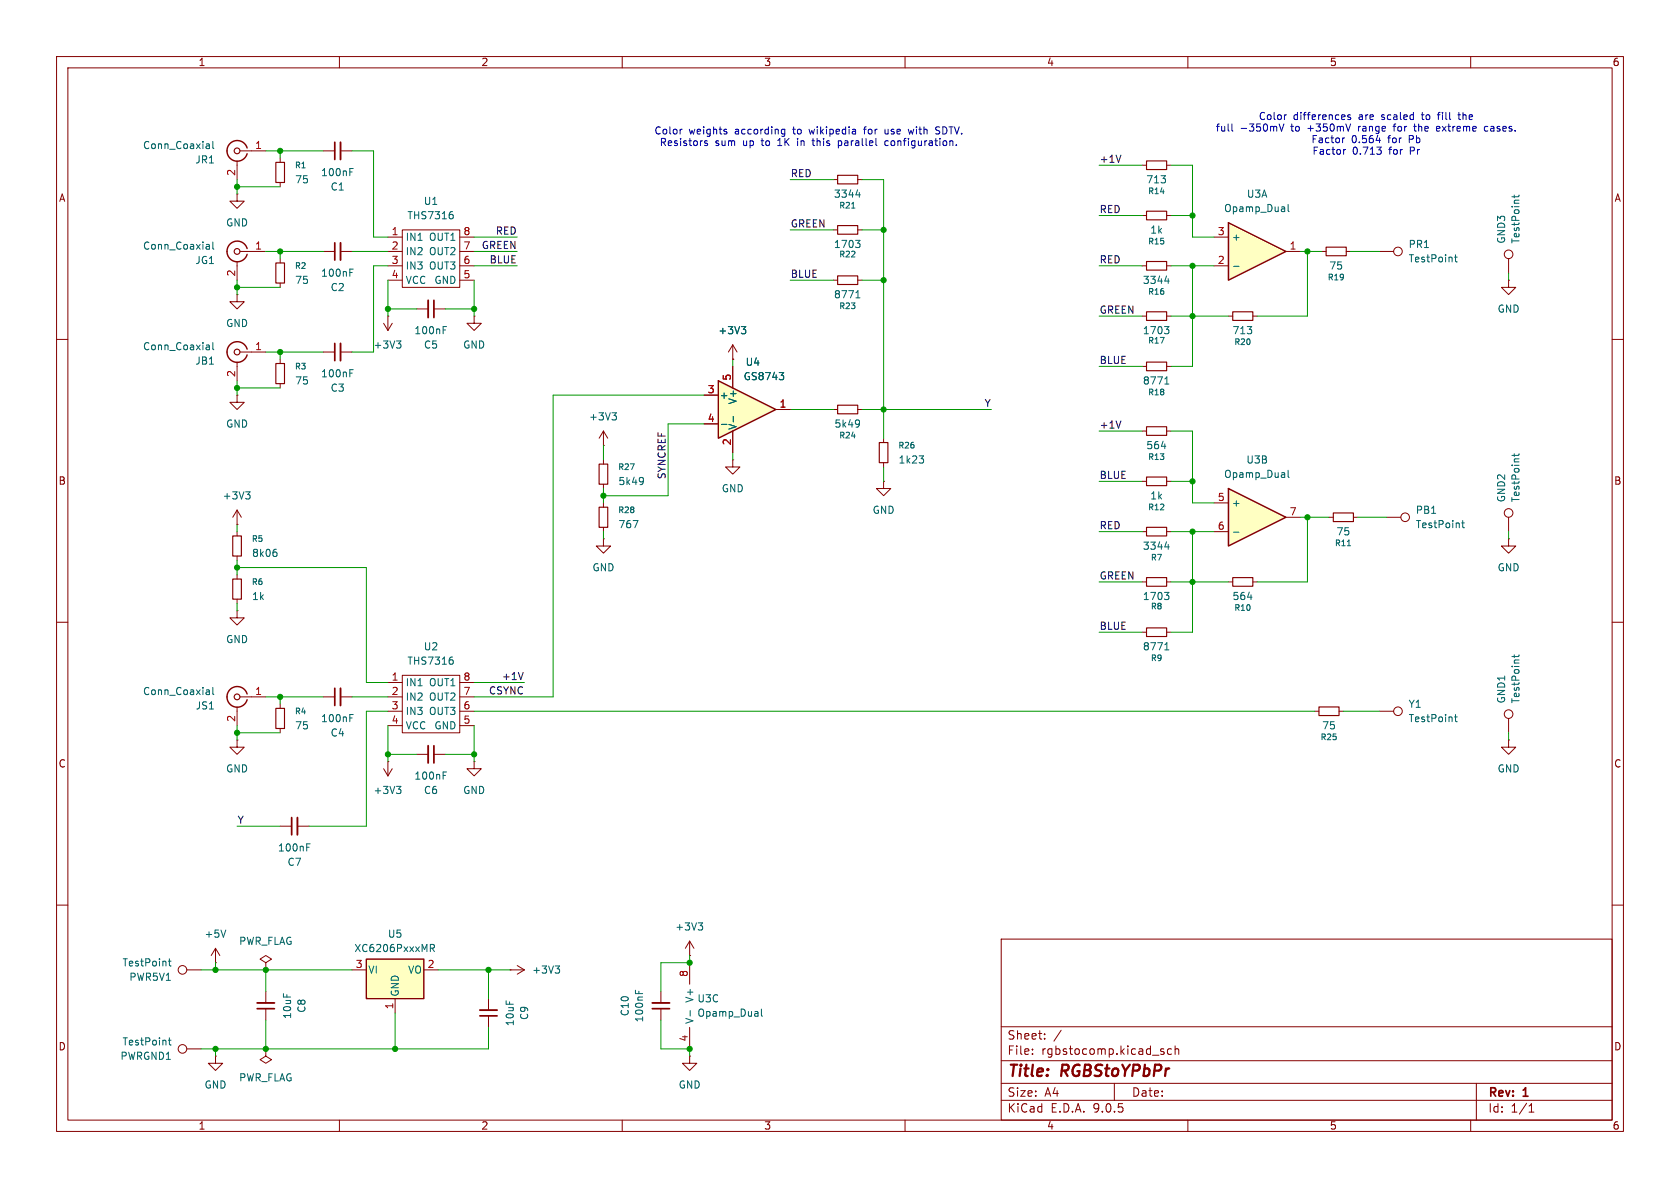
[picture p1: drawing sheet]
<svg xmlns="http://www.w3.org/2000/svg" width="297mm" height="210mm" viewBox="0 0 297 210" stroke-linecap="round" stroke-linejoin="round" font-family="sans-serif">
<g fill="none" stroke="#840000" stroke-width=".18">
<path d="M10 10h277v190h-277zM12 12h273v186h-273zM60 10v2M110 10v2M160 10v2M210 10v2M260 10v2M41.9 34.3v1.3h1.3l-1.3 1.2-1.3-1.2h1.3M41.9 34.3h.1M41.9 28.4v3.4M42.4 26.7h4.6M49.5 27.9v.8"/>
<path d="M49.5 32.3v.7M57.1 26.7h2.1M60.2 26.7h2M41.9 52.1v1.2h1.3l-1.3 1.3-1.3-1.3h1.3M41.9 52.1h.1M41.9 46.2v3.3M42.4 44.5h4.6M67.8 57.2l.8 1.2M68.6 55.9h.1M68.6 41.9h2.5M68.6 44.5h2.5M68.6 47h2.5"/>
<path d="M68.6 49.5h2.5M68.6 55.9v2.5M69.3 57.2l-.7 1.2M71.1 40.6h10.2v10.2h-10.2zM81.3 41.9h2.5M81.3 44.5h2.5M81.3 47h2.5M81.3 49.5h2.5M83.8 55.9v1.3h1.3l-1.3 1.2-1.3-1.2h1.3M83.8 55.9h.1M266.7 49.5v1.3h1.3l-1.3 1.3-1.3-1.3h1.3M266.7 49.5h.1"/>
<path d="M266.7 45.7v2.6M10 60h2M41.9 69.9v1.2h1.3l-1.3 1.3-1.3-1.3h1.3M41.9 69.9h.1M41.9 64v3.3M42.4 62.2h4.6M49.5 63.5v.8M49.5 67.8v.8M57.1 62.2h2.1M60.2 62.2h2M106.7 78.7h.1M106.7 76.2l-.8 1.3"/>
<path d="M106.7 76.2l.7 1.3M106.7 76.2v2.5M285 60h2M41.9 92.7h.1M41.9 90.2v2.5M41.9 94v.7M41.9 98.3v.8M41.9 90.2l-.8 1.2M41.9 90.2l.8 1.2M10 110h2M41.9 108v1.2h1.3l-1.3 1.3-1.3-1.3h1.3M41.9 108h.1"/>
<path d="M41.9 101.6v.8M41.9 105.9v.8M71.1 119.4h10.2v10.1h-10.2zM285 110h2M41.9 130.8v1.3h1.3l-1.3 1.3-1.3-1.3h1.3M41.9 130.8h.1M41.9 125v3.3M42.4 123.2h4.6M49.5 124.5v.7M49.5 128.8v.7M57.1 123.2h2.1M60.2 123.2h2"/>
<path d="M68.6 123.2h2.5M68.6 120.7h2.5M68.6 125.7h2.5M68.6 128.3h2.5M73.7 133.4h2M76.7 133.4h2M81.3 123.2h2.5M81.3 120.7h2.5M81.3 125.7h2.5M81.3 128.3h2.5M83.8 134.6v1.3h1.3l-1.3 1.3-1.3-1.3h1.3M83.8 134.6h.1"/>
<path d="M49.5 146.1h2.1M52.6 146.1h2M10 160h2M33 171.5h2.6M38.1 170.2h.1M38.1 167.6l-.8 1.3M38.1 167.6l.8 1.3M38.1 167.6v2.6M47 175.3v2M47 178.3v2M121.9 168.9h.1M121.9 166.4l-.7 1.2"/>
<path d="M121.9 166.4l.8 1.2M121.9 166.4v2.5M121.9 170.2v3.8M177 166h108v32h-108zM285 160h2M33 185.4h2.6M60 198v2M110 198v2M121.9 181.6v3.8M160 198v2M177 194.5h108M177 191.5h108"/>
<path d="M177 187.5h108M177 181.5h108M182.5 186.3v.1M182.5 185.5v.1M184.7 183.6v.1M184.7 182.8v.1M187.6 182.1l-1.3 2M197 191.5v3M205.4 185.9l.3 .1 .1 .2-.2 .2h-.3M205.4 185.4l.3 .1M207.1 185.5l-.4-.1-.3 .3v.4l.1 .2h.6M207.7 185.5l.3-.1 .3 .1 .1 .9"/>
<path d="M207.7 184.9v1.5M210 198v2M260 198v2M261 191.5v6.5M270.3 196.6h.9M270.3 195.5l.4-.4v1.5"/>
<circle cx="266.7" cy="45" r=".76"/>
<circle cx="32.3" cy="171.4" r=".76"/>
<circle cx="32.3" cy="185.4" r=".76"/>
</g>
<path d="M59.2 25.1v3.1M59.2 60.7v3.1M59.2 121.7v3M76.7 131.8v3.1M51.6 144.5v3.1M45.5 178.3h3" fill="none" stroke="#840000" stroke-width=".3"/>
<path d="M60.2 25.1v3.1M60.2 60.7v3.1M60.2 121.7v3M75.7 131.8v3.1M52.6 144.5v3.1M45.5 177.3h3" fill="none" stroke="#840000" stroke-width=".33"/>
<g fill="none" stroke="#006464" stroke-width=".18">
<path d="M36.6 25.4l.4 .1v.8M37 26.2l-.4 .1M37 25.7l-.4 .1M37.6 25v1.1l.2 .2M61.8 30.4h.5M61.8 29.8h.6M79.8 37.4h.2M79.9 37.9l.2 .2v.3l-.2 .3M267.7 34.5v.5M268.5 34.5l-.1 .3h-1.1M36.6 43.2l.4 .1v.8M37 44l-.4 .1"/>
<path d="M37 43.5l-.4 .1M37.6 42.8v1.1l.2 .2M36.6 61h.4v.8M37 61.8h-.4M37 61.3h-.4M37.6 60.6v1.1l.2 .1M61.8 66h.5M61.8 65.3h.6M70.1 60.3h.8l-.4 .5M70.6 60.8l.3 .2v.3l-.3 .2M108.2 73h.8l-.4 .5M108.7 73.5l.3 .2v.3l-.3 .2"/>
<path d="M43.4 86.9h.8l-.4 .5M44 87.4l.2 .3v.3l-.2 .2M48.6 97.1h.3M48.7 97.6l.3 .2v.3l-.3 .3M79.8 116.1h.2M79.9 116.6l.2 .3v.3l-.2 .2M36.6 121.9l.4 .1v.8M37 122.7l-.4 .1M37 122.2l-.4 .1M37.6 121.5v1.1l.2 .2M61.8 126.9h.5M61.8 126.3h.6"/>
<path d="M78.3 137.1h.5M78.3 136.5h.6M54.2 149.8h.4M54.2 149.2h.6M29.8 169.9h.4M29.9 169.5v1.1l.3 .2M39.9 164.4l-.4 1.3M122 178.6v1M123.4 163.1h.8l-.4 .5M124 163.6l.2 .3v.3l-.2 .2M134.6 178.4v1.1l.2 .1M29.8 183.9h.4"/>
<path d="M29.9 183.5v1l.3 .2"/>
</g>
<g fill="none" stroke="#840000" stroke-width=".2">
<path d="M48.8 28.7h1.5v3.6h-1.5zM48.8 64.3h1.5v3.5h-1.5zM41.1 94.7h1.6v3.6h-1.6zM41.1 102.4h1.6v3.5h-1.6zM48.8 125.2h1.5v3.6h-1.5z"/>
<circle cx="41.9" cy="26.7" r=".51"/>
<circle cx="41.9" cy="44.5" r=".51"/>
<circle cx="41.9" cy="62.2" r=".51"/>
<circle cx="41.9" cy="123.2" r=".51"/>
</g>
<path d="M43.7 26.2a1.81 1.81 0 0 0-2.8-1 1.81 1.81 0 0 0 0 2.9 1.81 1.81 0 0 0 2.8-.9M43.7 43.9a1.81 1.81 0 0 0-2.8-.9 1.81 1.81 0 0 0 0 2.9 1.81 1.81 0 0 0 2.8-.9M43.7 61.7a1.81 1.81 0 0 0-2.8-.9 1.81 1.81 0 0 0 0 2.9 1.81 1.81 0 0 0 2.8-1M43.7 122.7a1.81 1.81 0 0 0-2.8-1 1.81 1.81 0 0 0 0 3 1.81 1.81 0 0 0 2.8-1" fill="none" stroke="#840000" stroke-width=".25"/>
<path d="M64.8 169.5h10.1v7h-10.1z" fill="#ffffc2"/>
<path d="M64.8 169.5h10.1v7h-10.1z" fill="none" stroke="#840000" stroke-width=".25"/>
<g fill="none" stroke="#840000" stroke-width=".18">
<path d="M147.3 31.8h.8M151.6 31.8h.8M49.5 45.7v.8M49.5 50v.8M57.1 44.5h2.1M60.2 44.5h2M73.7 54.6h2M76.7 54.6h2M147.3 40.6h.8M147.3 49.5h.8M151.6 40.6h.8M151.6 49.5h.8"/>
<path d="M129.5 63.5h.1M129.5 61l-.7 1.2M129.5 61l.8 1.2M129.5 61v2.5M156.2 77.5v.7M106.7 95.3v1.2h1.2l-1.2 1.3-1.3-1.3h1.3M106.7 95.3h.1M106.7 81.3v.7M106.7 85.6v.8M106.7 88.9v.8M106.7 93.2v.8M129.5 81.3v1.3h1.3l-1.3 1.2-1.2-1.2h1.2"/>
<path d="M129.5 81.3h.1M156.2 81.8v.8M67.8 135.9l.8 1.3M68.6 134.6h.1M68.6 134.6v2.6M69.3 135.9l-.7 1.3M47 170.2l1-.7-1-.6-1 .6 1 .7v1.3M47 171.5h.1M62.2 171.5h2.6M69.8 176.5v2.6M74.9 171.5h2.6M86.4 176.5v2.1"/>
<path d="M86.4 179.6v2M90.2 171.5h.1M90.2 171.5h2.5M91.4 170.7l1.3 .8M92.7 171.5l-1.3 .7M116.8 175.3v2M116.8 178.3v2M38.1 186.7v1.3h1.3l-1.3 1.2-1.3-1.2h1.3M38.1 186.7h.1M47 185.4v1.3l1 .6-1 .7-1-.7 1-.6M47 185.4h.1M121.9 186.7v1.3h1.3l-1.3 1.2-1.3-1.2h1.3"/>
<path d="M121.9 186.7h.1"/>
</g>
<g fill="none" stroke="#006464" stroke-width=".18">
<path d="M150.6 36.8h.5M151.3 34.4h.8M151.9 34v.9M61.8 48.2h.5M61.8 47.6h.6M78.3 58.3h.5M78.3 57.7h.6M131.1 57.7h.7l-.4 .5M131.6 58.2l.2 .3v.3l-.2 .2M151.3 42.5h.7l-.4 .5M151.3 52.6h.7M151.4 51.7l.3-.3v1.2"/>
<path d="M151.8 43l.2 .2v.3l-.2 .3M111.9 92h.9l-.6 1.3M113.5 84.4l.2 .1a1.07 1.07 0 0 1-.1 1M113.7 84.9l-.2 .3M162.5 80.6h.8l-.4 .5M163 81.1l.3 .2v.3l-.3 .3M70.1 139h.8l-.4 .5M70.6 139.5l.3 .2v.3l-.3 .3M76.1 167.6h.6l.1-.2-.1-.3-.6-.2v1.3M76.4 167.6l.4 .6M98.1 170.8h.8l-.4 .4M98.7 171.2l.2 .3v.3l-.2 .2"/>
<path d="M112.3 175v.6M112.9 175.2v.4"/>
</g>
<path d="M59.2 42.9v3.1M76.7 53.1v3M84.8 179.6h3.1M115.3 178.3h3.1" fill="none" stroke="#840000" stroke-width=".3"/>
<path d="M60.2 42.9v3.1M75.7 53.1v3M84.8 178.6h3.1M115.3 177.3h3.1" fill="none" stroke="#840000" stroke-width=".33"/>
<path d="M148.1 31h3.5v1.5h-3.5zM148.1 39.9h3.5v1.5h-3.5zM48.8 46.5h1.5v3.5h-1.5zM148.1 48.8h3.5v1.5h-3.5zM155.4 78.2h1.6v3.6h-1.6zM105.9 89.7h1.5v3.5h-1.5zM105.9 82h1.5v3.6h-1.5z" fill="none" stroke="#840000" stroke-width=".2"/>
<path d="M127 67.3l10.2 5.1-10.2 5.1z" fill="#ffffc2"/>
<path d="M127 67.3l10.2 5.1-10.2 5.1z" fill="none" stroke="#840000" stroke-width=".25"/>
<g fill="none" stroke="#840000" stroke-width=".18">
<path d="M124.5 69.9h2.5M124.5 74.9h2.5M129.5 64.8v3.8M129.5 76.2v3.8M137.2 72.4h2.5M147.3 72.4h.8M151.6 72.4h.8M234.9 91.4h.8M239.3 91.4h.7M217.2 102.9h.7M221.5 102.9h.7M232.4 125.7h.8"/>
<path d="M236.7 125.7h.8M243.8 125.7h2.6M266.7 130.8v1.3h1.3l-1.3 1.3-1.3-1.3h1.3M266.7 130.8h.1M266.7 127v2.5"/>
<circle cx="247.1" cy="125.7" r=".76"/>
<circle cx="266.7" cy="126.2" r=".76"/>
</g>
<path d="M127.5 75h1M129.6 73.6v1M137.8 65.9h.7l-.4 .4M138.3 66.3l.2 .3v.3l-.2 .2M151.7 74.2l.2 .2a1.07 1.07 0 0 1-.1 1M151.9 74.8l-.2 .2M238.2 96.5h.6M220.6 105.6h.7M267.7 115.8v.4M268.5 115.8l-.1 .3h-1.1M257.1 126.7h.5M257.3 126.3v1.1l.3 .2" fill="none" stroke="#006464" stroke-width=".18"/>
<path d="M148.1 71.6h3.5v1.6h-3.5zM235.7 90.7h3.6v1.5h-3.6zM217.9 102.1h3.6v1.5h-3.6zM233.2 125h3.5v1.5h-3.5z" fill="none" stroke="#840000" stroke-width=".2"/>
<path d="M217.2 86.4l10.1 5-10.1 5.1z" fill="#ffffc2"/>
<path d="M217.2 86.4l10.1 5-10.1 5.1z" fill="none" stroke="#840000" stroke-width=".25"/>
<g fill="none" stroke="#840000" stroke-width=".18">
<path d="M233.7 44.5h.7M238 44.5h.8M243.8 44.5h2.6M201.9 64.8h.8M201.9 76.2h.8M206.2 64.8h.8M206.2 76.2h.8M156.2 85.1v1.3h1.3l-1.3 1.2-1.3-1.2h1.3M156.2 85.1h.1M201.9 94h.8M201.9 85.1h.8M206.2 94h.8"/>
<path d="M206.2 85.1h.8M214.6 88.9h2.6M214.6 94h2.6M227.3 91.4h2.6M245.1 91.4h2.5M266.7 95.3v1.2h1.3l-1.3 1.3-1.3-1.3h1.3M266.7 95.3h.1M266.7 91.4v2.6M201.9 102.9h.8M201.9 111.8h.8M206.2 102.9h.8M206.2 111.8h.8"/>
<circle cx="247.1" cy="44.4" r=".76"/>
<circle cx="248.4" cy="91.4" r=".76"/>
<circle cx="266.7" cy="90.7" r=".76"/>
</g>
<g fill="none" stroke="#006464" stroke-width=".18">
<path d="M257.1 45.5h.5M257.3 45v1.1l.3 .2M205.3 78.9h.8M205.9 67.9h.7M206 66.9l.3-.3v1.3M205.9 96.7h.8M206.5 96.3v.8M218.1 94.1h.9M227.7 83.1v1.1l.2 .2M258.4 92.4h.5M258.6 92v1.1l.3 .2M267.7 80.2v.5"/>
<path d="M268.5 80.2l-.1 .3h-1.1M205.9 104.7h.7l-.4 .5M205.9 114.9h.7M206 113.9l.3-.3v1.3M206.4 105.2l.2 .2v.3l-.2 .3"/>
</g>
<path d="M234.4 43.7h3.6v1.5h-3.6zM202.7 64h3.5v1.5h-3.5zM202.7 75.4h3.5v1.6h-3.5zM202.7 84.3h3.5v1.6h-3.5zM202.7 93.2h3.5v1.5h-3.5zM202.7 102.1h3.5v1.5h-3.5zM202.7 111h3.5v1.5h-3.5z" fill="none" stroke="#840000" stroke-width=".2"/>
<path d="M217.2 39.4l10.1 5.1-10.1 5z" fill="#ffffc2"/>
<path d="M217.2 39.4l10.1 5.1-10.1 5z" fill="none" stroke="#840000" stroke-width=".25"/>
<g fill="none" stroke="#840000" stroke-width=".18">
<path d="M201.9 38.1h.8M201.9 29.2h.8M206.2 38.1h.8M206.2 29.2h.8M201.9 47h.8M201.9 55.9h.8M206.2 47h.8M206.2 55.9h.8M214.6 41.9h2.6M214.6 47h2.6M217.2 55.9h.7M221.5 55.9h.7"/>
<path d="M227.3 44.5h2.6M124.5 69.9h2.5M124.5 74.9h2.5M129.5 63.5h.1M129.5 64.8v3.8M129.5 76.2v3.8M137.2 72.4h2.5"/>
</g>
<path d="M227.7 36.1v1.1l.2 .2M131.1 57.7h.7l-.4 .5M131.6 58.2l.2 .3v.3l-.2 .2M205.9 57.7h.7l-.4 .5M205.9 49.7h.8M206.4 58.2l.2 .3v.3l-.2 .2M206.5 49.3v.8M218.1 47.1h.9M127.5 75h1M129.6 73.6v1M137.8 65.9h.7l-.4 .4M138.3 66.3l.2 .3v.3l-.2 .2" fill="none" stroke="#006464" stroke-width=".18"/>
<path d="M202.7 37.3h3.5v1.6h-3.5zM202.7 28.4h3.5v1.6h-3.5zM202.7 55.1h3.5v1.5h-3.5zM202.7 46.2h3.5v1.6h-3.5zM217.9 55.1h3.6v1.5h-3.6z" fill="none" stroke="#840000" stroke-width=".2"/>
<path d="M198.2 27.4l-.5 1.3M198.2 74.4l-.5 1.3M92.5 118.9l-.4 1.2" fill="none" stroke="#0f0f0f" stroke-width=".18"/>
<g fill="none" stroke="#009600" stroke-width=".18">
<path d="M41.9 31.8v2.5M41.9 33h7.6M47 26.7h10.1M49.5 26.7v1.2M62.2 26.7h3.8v15.2h2.6M139.7 31.8h7.6M152.4 31.8h3.8v45.7M194.3 38.1h7.6M194.3 29.2h7.6M207 29.2h3.8v12.7h3.8M207 38.1h3.8M41.9 49.5v2.6"/>
<path d="M41.9 50.8h7.6M47 44.5h10.1M49.5 44.5v1.2M62.2 44.5h6.4M68.6 47h-2.6v15.2h-3.8M68.6 49.5v6.4M68.6 54.6h5.1M78.7 54.6h5.1M83.8 49.5v6.4M83.8 44.5h7.6M83.8 41.9h7.6M83.8 47h7.6"/>
<path d="M139.7 40.6h7.6M139.7 49.5h7.6M152.4 40.6h3.8M152.4 49.5h3.8M194.3 47h7.6M194.3 55.9h7.6M207 47h7.6M207 55.9h10.2M210.8 47v17.8h-3.8M229.9 44.5h3.8M231.1 44.5v11.4h-8.9M238.8 44.5h5"/>
<path d="M266.7 48.3v1.2M41.9 67.3v2.6M41.9 68.6h7.6M47 62.2h10.1M49.5 62.2v1.3M106.7 78.7v2.6M124.5 69.9h-26.7v53.3h-14M124.5 74.9h-6.4v12.7h-11.4M129.5 63.5v1.3M139.7 72.4h7.6M152.4 72.4h22.9M194.3 76.2h7.6"/>
<path d="M194.3 64.8h7.6M207 76.2h3.8v12.7h3.8M41.9 92.7v1.3M41.9 99.1v2.5M106.7 86.4v2.5M106.7 94v1.3M129.5 80v1.3M156.2 82.6v2.5M194.3 94h7.6M194.3 85.1h7.6M207 94h7.6M207 85.1h3.8"/>
<path d="M210.8 94v17.8h-3.8M229.9 91.4h5M231.1 91.4v11.5h-8.9M240 91.4h5.1M266.7 94v1.3M41.9 100.3h22.9v20.4h3.8M41.9 106.7v1.3M194.3 102.9h7.6M194.3 111.8h7.6M207 102.9h10.2M41.9 129.5h7.6M41.9 128.3v2.5"/>
<path d="M47 123.2h10.1M49.5 123.2v1.3M62.2 123.2h6.4M68.6 133.4h5.1M68.6 128.3v6.3M68.6 125.7h-3.8v20.4h-10.2M78.7 133.4h5.1M83.8 128.3v6.3M83.8 120.7h8.9M83.8 125.7h148.6M237.5 125.7h6.3M266.7 129.5v1.3"/>
<path d="M41.9 146.1h7.6M35.6 171.5h26.6M38.1 170.2v1.3M47 171.5v3.8M69.8 179.1v6.3M77.5 171.5h12.7M86.4 171.5v5M121.9 168.9v1.3h-5.1v5.1M38.1 185.4v1.3M47 180.3v5.1M86.4 181.6v3.8h-50.8M116.8 180.3v5.1h5.1v1.3"/>
</g>
<g fill="none" stroke="#0000c2" stroke-width=".18">
<path d="M254.3 19.9v1.2M257.9 19.9v1.1l.3 .1M120.6 22.8l-.2 .1M124.6 24.9v.4l.4 .1 .1 .2-.2 .1h-.3M128.3 23.3l.2 .1-.2 .3M128.3 22.8l.2 .1M137.5 25.7h.7M138.2 23.6l.2 .1 .3-.1M138.7 22.9l-.3-.1-.2 .2M138.7 22.8v1.1l-.2 .2h-.3M141 24.9v.8M143.7 24.5v1.1l.3 .1"/>
<path d="M148.2 24.9v1.3M148.7 24.9v.1M148.7 25.6l-.1 .1h-.4M152.6 22.8h.5M152.9 22.5l-.1 1.2M156.5 22.8v.7l.3 .2M157 24.9h-.3l-.3 .2 .1 .6h.5M160.6 22.8l.2 .9 .3-.6 .2 .6M166.1 22.5l-.4-.1-.2 .1v.4l.5 .2 .1 .3-.2 .3-.5-.1M169.1 25.6v.1M217.8 21.9v1.1l.2 .2M226.1 21.9l.5 1.3 .4-1.3"/>
<path d="M227.4 20.3l-.2 .1M237.7 24.4l-.3 .2M237.9 26.4l-.4 .3M238.7 20.4l-.3-.1-.1 .2v.2l.4 .1v.3h-.4M238.8 21.9l-.5 1.3M243.3 24.8h.8M243.4 26h.8l-.4 .5M244.1 26.5l.1 .2-.1 .5M246.3 22.3h.5M246.5 22v1.2M249.9 22.3h.5M250.1 21.9v1.1l.3 .2"/>
<path d="M254.1 20.3h.5M254.5 22.4l-.4-.1-.1 .2v.6h.5M254.6 22.6l-.6 .2M257.7 20.3h.5M263 22.4l-.3-.1-.3 .3 .1 .5h.5"/>
</g>
<g fill="#009600" stroke="#009600" stroke-width=".18">
<circle cx="41.9" cy="129.5" r=".46"/>
<circle cx="41.9" cy="100.3" r=".46"/>
<circle cx="83.8" cy="133.4" r=".46"/>
<circle cx="49.5" cy="123.2" r=".46"/>
<circle cx="41.9" cy="68.6" r=".46"/>
<circle cx="47" cy="185.4" r=".46"/>
<circle cx="47" cy="171.5" r=".46"/>
<circle cx="38.1" cy="185.4" r=".46"/>
<circle cx="68.6" cy="133.4" r=".46"/>
<circle cx="38.1" cy="171.5" r=".46"/>
<circle cx="49.5" cy="44.5" r=".46"/>
<circle cx="41.9" cy="50.8" r=".46"/>
<circle cx="49.5" cy="62.2" r=".46"/>
<circle cx="49.5" cy="26.7" r=".46"/>
<circle cx="41.9" cy="33" r=".46"/>
<circle cx="121.9" cy="185.4" r=".46"/>
<circle cx="69.8" cy="185.4" r=".46"/>
<circle cx="121.9" cy="170.2" r=".46"/>
<circle cx="86.4" cy="171.5" r=".46"/>
<circle cx="68.6" cy="54.6" r=".46"/>
<circle cx="83.8" cy="54.6" r=".46"/>
<circle cx="156.2" cy="40.6" r=".46"/>
<circle cx="156.2" cy="49.5" r=".46"/>
<circle cx="106.7" cy="87.6" r=".46"/>
<circle cx="156.2" cy="72.4" r=".46"/>
<circle cx="210.8" cy="94" r=".46"/>
<circle cx="231.1" cy="91.4" r=".46"/>
<circle cx="210.8" cy="102.9" r=".46"/>
<circle cx="210.8" cy="85.1" r=".46"/>
<circle cx="231.1" cy="44.5" r=".46"/>
<circle cx="210.8" cy="55.9" r=".46"/>
<circle cx="210.8" cy="38.1" r=".46"/>
<circle cx="210.8" cy="47" r=".46"/>
</g>
<g font-size="2.8" fill="#840000">
<text x="178" y="190.9">Title:</text>
<text x="187.7" y="190.9">RGBStoYPbPr</text>
</g>
<g font-size="2.1" fill="#840000">
<text x="178" y="184">Sheet:</text>
<text x="178" y="186.7">File:</text>
<text x="184.1" y="186.7">rgbstocomp.kicad_sch</text>
<text x="178" y="196.9">KiCad</text>
<text x="178" y="194.1">Size:</text>
<text x="184.7" y="194.1">A4</text>
<text x="185.7" y="196.9">E.D.A.</text>
<text x="193.3" y="196.9">9.0.5</text>
<text x="200" y="194.1">Date:</text>
<text x="263" y="194.3">Rev:</text>
<text x="263" y="196.9">Id:</text>
<text x="267.1" y="196.9">1/1</text>
<text x="269.4" y="194.3">1</text>
</g>
<g font-size="1.8" fill="#840000">
<text x="35" y="11.9">1</text>
<text x="85" y="11.9">2</text>
<text x="135" y="11.9">3</text>
<text x="185" y="11.9">4</text>
<text x="235" y="11.9">5</text>
<text x="285" y="11.9">6</text>
<text x="10.3" y="35.9">A</text>
<text x="285.3" y="35.9">A</text>
<text x="10.3" y="85.9">B</text>
<text x="285.3" y="85.9">B</text>
<text x="10.3" y="135.9">C</text>
<text x="285.3" y="135.9">C</text>
<text x="10.3" y="185.9">D</text>
<text x="285.3" y="185.9">D</text>
<text x="35" y="199.9">1</text>
<text x="85" y="199.9">2</text>
<text x="135" y="199.9">3</text>
<text x="185" y="199.9">4</text>
<text x="235" y="199.9">5</text>
<text x="285" y="199.9">6</text>
</g>
<g font-size="1.8" fill="#0000c2">
<text x="115.6" y="24">Color</text>
<text x="121.8" y="24">weights</text>
<text x="130" y="24">according</text>
<text x="140.5" y="24">to</text>
<text x="143.6" y="24">wikipedia</text>
<text x="153.4" y="24">for</text>
<text x="157.3" y="24">use</text>
<text x="161.7" y="24">with</text>
<text x="166.7" y="24">SDTV.</text>
<text x="214.8" y="23.5">full</text>
<text x="219.2" y="23.5">-350mV</text>
<text x="222.4" y="21.4">Color</text>
<text x="228.4" y="23.5">to</text>
<text x="228.6" y="21.4">differences</text>
<text x="231.4" y="23.5">+350mV</text>
<text x="240.3" y="21.4">are</text>
<text x="240.6" y="23.5">range</text>
<text x="244.5" y="21.4">scaled</text>
<text x="247.1" y="23.5">for</text>
<text x="250.9" y="23.5">the</text>
<text x="251.9" y="21.4">to</text>
<text x="254.9" y="21.4">fill</text>
<text x="255" y="23.5">extreme</text>
<text x="258.7" y="21.4">the</text>
<text x="263.7" y="23.5">cases.</text>
<text x="116.5" y="26">Resistors</text>
<text x="126.4" y="26">sum</text>
<text x="131.5" y="26">up</text>
<text x="134.9" y="26">to</text>
<text x="138" y="26">1K</text>
<text x="141.6" y="26">in</text>
<text x="144.5" y="26">this</text>
<text x="149.2" y="26">parallel</text>
<text x="157.7" y="26">configuration.</text>
<text x="231.7" y="25.5">Factor</text>
<text x="231.9" y="27.6">Factor</text>
<text x="238.9" y="25.5">0.564</text>
<text x="239.1" y="27.6">0.713</text>
<text x="245.5" y="25.5">for</text>
<text x="245.7" y="27.6">for</text>
<text x="249.3" y="25.5">Pb</text>
<text x="249.5" y="27.6">Pr</text>
</g>
<g font-size="1.8" fill="#006464">
<text x="25.2" y="26.6">Conn_Coaxial</text>
<text x="34.4" y="29.1">JR1</text>
<text x="52.1" y="32.6">75</text>
<text x="56.7" y="31.3">100nF</text>
<text x="58.4" y="33.9">C1</text>
<text x="147.3" y="35.2">3344</text>
<text x="202.6" y="32.6">713</text>
<text x="220.3" y="35.2">U3A</text>
<text x="39.9" y="40.2">GND</text>
<text x="71.9" y="39">THS7316</text>
<text x="74.8" y="36.4">U1</text>
<text x="203.2" y="41.5">1k</text>
<text x="216.3" y="37.7">Opamp_Dual</text>
<text x="25.2" y="44.3">Conn_Coaxial</text>
<text x="34.4" y="46.9">JG1</text>
<text x="71.6" y="42.8">IN1</text>
<text x="71.6" y="45.3">IN2</text>
<text x="71.6" y="47.9">IN3</text>
<text x="75.7" y="42.8">OUT1</text>
<text x="75.7" y="45.3">OUT2</text>
<text x="75.7" y="47.9">OUT3</text>
<text x="147.3" y="44">1703</text>
<text x="217.7" y="42.8">+</text>
<text x="234.9" y="47.9">75</text>
<text x="248.9" y="44">PR1</text>
<text x="248.9" y="46.6">TestPoint</text>
<text x="266.3" y="43.2" transform="rotate(-90 266.3 43.2)">GND3</text>
<text x="268.8" y="43.2" transform="rotate(-90 268.8 43.2)">TestPoint</text>
<text x="52.1" y="50.4">75</text>
<text x="56.7" y="49.1">100nF</text>
<text x="58.4" y="51.7">C2</text>
<text x="71.6" y="50.4">VCC</text>
<text x="76.7" y="50.4">GND</text>
<text x="147.3" y="52.9">8771</text>
<text x="201.9" y="50.4">3344</text>
<text x="39.9" y="58">GND</text>
<text x="73.2" y="59.3">100nF</text>
<text x="126.9" y="59.3">+3V3</text>
<text x="201.9" y="59.3">1703</text>
<text x="217.8" y="59.3">713</text>
<text x="264.7" y="55.5">GND</text>
<text x="25.2" y="62.1">Conn_Coaxial</text>
<text x="34.4" y="64.7">JB1</text>
<text x="65.9" y="61.8">+3V3</text>
<text x="74.9" y="61.8">C5</text>
<text x="81.8" y="61.8">GND</text>
<text x="131.7" y="64.9">U4</text>
<text x="52.1" y="68.2">75</text>
<text x="56.7" y="66.9">100nF</text>
<text x="58.4" y="69.4">C3</text>
<text x="127.1" y="70.7">+</text>
<text x="130.4" y="71.6" transform="rotate(-90 130.4 71.6)">V+</text>
<text x="131.4" y="67.4">GS8743</text>
<text x="201.9" y="68.2">8771</text>
<text x="39.9" y="75.8">GND</text>
<text x="104" y="74.5">+3V3</text>
<text x="130.4" y="76.1" transform="rotate(-90 130.4 76.1)">V-</text>
<text x="147.4" y="75.8">5k49</text>
<text x="158.8" y="82.1">1k23</text>
<text x="202.6" y="79.6">564</text>
<text x="220.2" y="82.1">U3B</text>
<text x="39.3" y="88.5">+3V3</text>
<text x="109.2" y="86">5k49</text>
<text x="127.5" y="87.2">GND</text>
<text x="203.2" y="88.5">1k</text>
<text x="216.3" y="84.7">Opamp_Dual</text>
<text x="217.7" y="89.8">+</text>
<text x="266.3" y="88.9" transform="rotate(-90 266.3 88.9)">GND2</text>
<text x="268.8" y="88.9" transform="rotate(-90 268.8 88.9)">TestPoint</text>
<text x="109.2" y="93.6">767</text>
<text x="154.2" y="91">GND</text>
<text x="236.2" y="94.8">75</text>
<text x="250.2" y="91">PB1</text>
<text x="250.2" y="93.6">TestPoint</text>
<text x="44.5" y="98.7">8k06</text>
<text x="104.6" y="101.2">GND</text>
<text x="201.9" y="97.4">3344</text>
<text x="264.7" y="101.2">GND</text>
<text x="44.5" y="106.3">1k</text>
<text x="201.9" y="106.3">1703</text>
<text x="217.8" y="106.3">564</text>
<text x="39.9" y="113.9">GND</text>
<text x="71.9" y="117.7">THS7316</text>
<text x="74.8" y="115.2">U2</text>
<text x="201.9" y="115.2">8771</text>
<text x="25.2" y="123.1">Conn_Coaxial</text>
<text x="34.5" y="125.6">JS1</text>
<text x="71.6" y="121.5">IN1</text>
<text x="71.6" y="124.1">IN2</text>
<text x="75.7" y="121.5">OUT1</text>
<text x="75.7" y="124.1">OUT2</text>
<text x="248.9" y="125.3">Y1</text>
<text x="266.3" y="124.5" transform="rotate(-90 266.3 124.5)">GND1</text>
<text x="268.8" y="124.5" transform="rotate(-90 268.8 124.5)">TestPoint</text>
<text x="52.1" y="129.1">75</text>
<text x="56.7" y="127.9">100nF</text>
<text x="58.4" y="130.4">C4</text>
<text x="71.6" y="126.6">IN3</text>
<text x="71.6" y="129.1">VCC</text>
<text x="75.7" y="126.6">OUT3</text>
<text x="76.7" y="129.1">GND</text>
<text x="233.6" y="129.1">75</text>
<text x="248.9" y="127.9">TestPoint</text>
<text x="39.9" y="136.8">GND</text>
<text x="264.7" y="136.8">GND</text>
<text x="65.9" y="140.6">+3V3</text>
<text x="73.2" y="138">100nF</text>
<text x="74.9" y="140.6">C6</text>
<text x="81.8" y="140.6">GND</text>
<text x="49" y="150.7">100nF</text>
<text x="50.7" y="153.3">C7</text>
<text x="36.1" y="166">+5V</text>
<text x="42.2" y="167.2">PWR_FLAG</text>
<text x="68.5" y="166">U5</text>
<text x="119.3" y="164.7">+3V3</text>
<text x="21.6" y="171">TestPoint</text>
<text x="22.8" y="173.6">PWR5V1</text>
<text x="62.6" y="168.5">XC6206PxxxMR</text>
<text x="65" y="172.3">VI</text>
<text x="72.1" y="172.3">VO</text>
<text x="94" y="172.3">+3V3</text>
<text x="54.2" y="179.1" transform="rotate(-90 54.2 179.1)">C8</text>
<text x="70.7" y="176.3" transform="rotate(-90 70.7 176.3)">GND</text>
<text x="111.4" y="179.7" transform="rotate(-90 111.4 179.7)">C10</text>
<text x="122.8" y="177.4" transform="rotate(-90 122.8 177.4)">V+</text>
<text x="123.2" y="177.4">U3C</text>
<text x="123.2" y="179.9">Opamp_Dual</text>
<text x="21.6" y="185">TestPoint</text>
<text x="51.7" y="180.2" transform="rotate(-90 51.7 180.2)">10uF</text>
<text x="91" y="181.5" transform="rotate(-90 91 181.5)">10uF</text>
<text x="93.6" y="180.4" transform="rotate(-90 93.6 180.4)">C9</text>
<text x="113.9" y="180.8" transform="rotate(-90 113.9 180.8)">100nF</text>
<text x="122.8" y="181.1" transform="rotate(-90 122.8 181.1)">V-</text>
<text x="21.2" y="187.6">PWRGND1</text>
<text x="42.2" y="191.4">PWR_FLAG</text>
<text x="36.1" y="192.6">GND</text>
<text x="119.9" y="192.6">GND</text>
</g>
<g font-size="1.8" fill="#a90000">
<text x="45" y="26.4">1</text>
<text x="41.7" y="31.2" transform="rotate(-90 41.7 31.2)">2</text>
<text x="69.1" y="41.7">1</text>
<text x="81.8" y="41.7">8</text>
<text x="215.2" y="41.7">3</text>
<text x="45" y="44.2">1</text>
<text x="69.1" y="44.2">2</text>
<text x="69.1" y="46.7">3</text>
<text x="81.8" y="44.2">7</text>
<text x="81.8" y="46.7">6</text>
<text x="215.2" y="46.7">2</text>
<text x="227.9" y="44.2">1</text>
<text x="41.7" y="49" transform="rotate(-90 41.7 49)">2</text>
<text x="69.1" y="49.3">4</text>
<text x="81.8" y="49.3">5</text>
<text x="45" y="62">1</text>
<text x="41.7" y="66.7" transform="rotate(-90 41.7 66.7)">2</text>
<text x="125" y="69.6">3</text>
<text x="129.3" y="67.4" transform="rotate(-90 129.3 67.4)">5</text>
<text x="125" y="74.7">4</text>
<text x="137.7" y="72.1">1</text>
<text x="129.3" y="78.8" transform="rotate(-90 129.3 78.8)">2</text>
<text x="215.2" y="88.6">5</text>
<text x="215.2" y="93.7">6</text>
<text x="227.9" y="91.2">7</text>
<text x="45" y="122.9">1</text>
<text x="69.1" y="120.4">1</text>
<text x="69.1" y="122.9">2</text>
<text x="69.1" y="125.5">3</text>
<text x="81.8" y="120.4">8</text>
<text x="81.8" y="122.9">7</text>
<text x="81.8" y="125.5">6</text>
<text x="41.7" y="127.7" transform="rotate(-90 41.7 127.7)">2</text>
<text x="69.1" y="128">4</text>
<text x="81.8" y="128">5</text>
<text x="62.8" y="171.2">3</text>
<text x="75.5" y="171.2">2</text>
<text x="121.7" y="172.8" transform="rotate(-90 121.7 172.8)">8</text>
<text x="69.6" y="178.5" transform="rotate(-90 69.6 178.5)">1</text>
<text x="121.7" y="184.2" transform="rotate(-90 121.7 184.2)">4</text>
</g>
<g font-size="1.8" fill="#0f0f0f">
<text x="194.3" y="28.9">+1V</text>
<text x="139.7" y="31.4">RED</text>
<text x="87.5" y="41.6">RED</text>
<text x="139.7" y="40.3">GREEN</text>
<text x="194.3" y="37.8">RED</text>
<text x="85.1" y="44.1">GREEN</text>
<text x="86.5" y="46.6">BLUE</text>
<text x="194.3" y="46.6">RED</text>
<text x="139.7" y="49.2">BLUE</text>
<text x="194.3" y="55.5">GREEN</text>
<text x="194.3" y="64.4">BLUE</text>
<text x="174" y="72">Y</text>
<text x="194.3" y="75.9">+1V</text>
<text x="117.8" y="84.8" transform="rotate(-90 117.8 84.8)">SYNCREF</text>
<text x="194.3" y="84.7">BLUE</text>
<text x="194.3" y="93.6">RED</text>
<text x="194.3" y="102.5">GREEN</text>
<text x="194.3" y="111.4">BLUE</text>
<text x="86.3" y="122.8">CSYNC</text>
<text x="88.6" y="120.3">+1V</text>
<text x="41.9" y="145.7">Y</text>
</g>
<g font-size="1.4" fill="#006464">
<text x="52" y="29.9">R1</text>
<text x="202.9" y="34.5">R14</text>
<text x="148.3" y="37.1">R21</text>
<text x="52" y="47.7">R2</text>
<text x="148.3" y="45.7">R22</text>
<text x="202.9" y="43.4">R15</text>
<text x="202.9" y="52.3">R16</text>
<text x="234.6" y="49.8">R19</text>
<text x="148.3" y="54.8">R23</text>
<text x="52" y="65.5">R3</text>
<text x="202.9" y="60.9">R17</text>
<text x="218.1" y="61.2">R20</text>
<text x="202.9" y="70.1">R18</text>
<text x="148.3" y="77.7">R24</text>
<text x="109.2" y="83.3">R27</text>
<text x="158.7" y="79.5">R26</text>
<text x="202.9" y="81.5">R13</text>
<text x="44.4" y="96">R5</text>
<text x="109.2" y="90.9">R28</text>
<text x="202.9" y="90.4">R12</text>
<text x="203.4" y="99.3">R7</text>
<text x="235.9" y="96.7">R11</text>
<text x="44.4" y="103.6">R6</text>
<text x="203.4" y="107.9">R8</text>
<text x="218.1" y="108.2">R10</text>
<text x="203.4" y="117.1">R9</text>
<text x="52" y="126.5">R4</text>
<text x="233.3" y="131">R25</text>
</g>
</svg>
